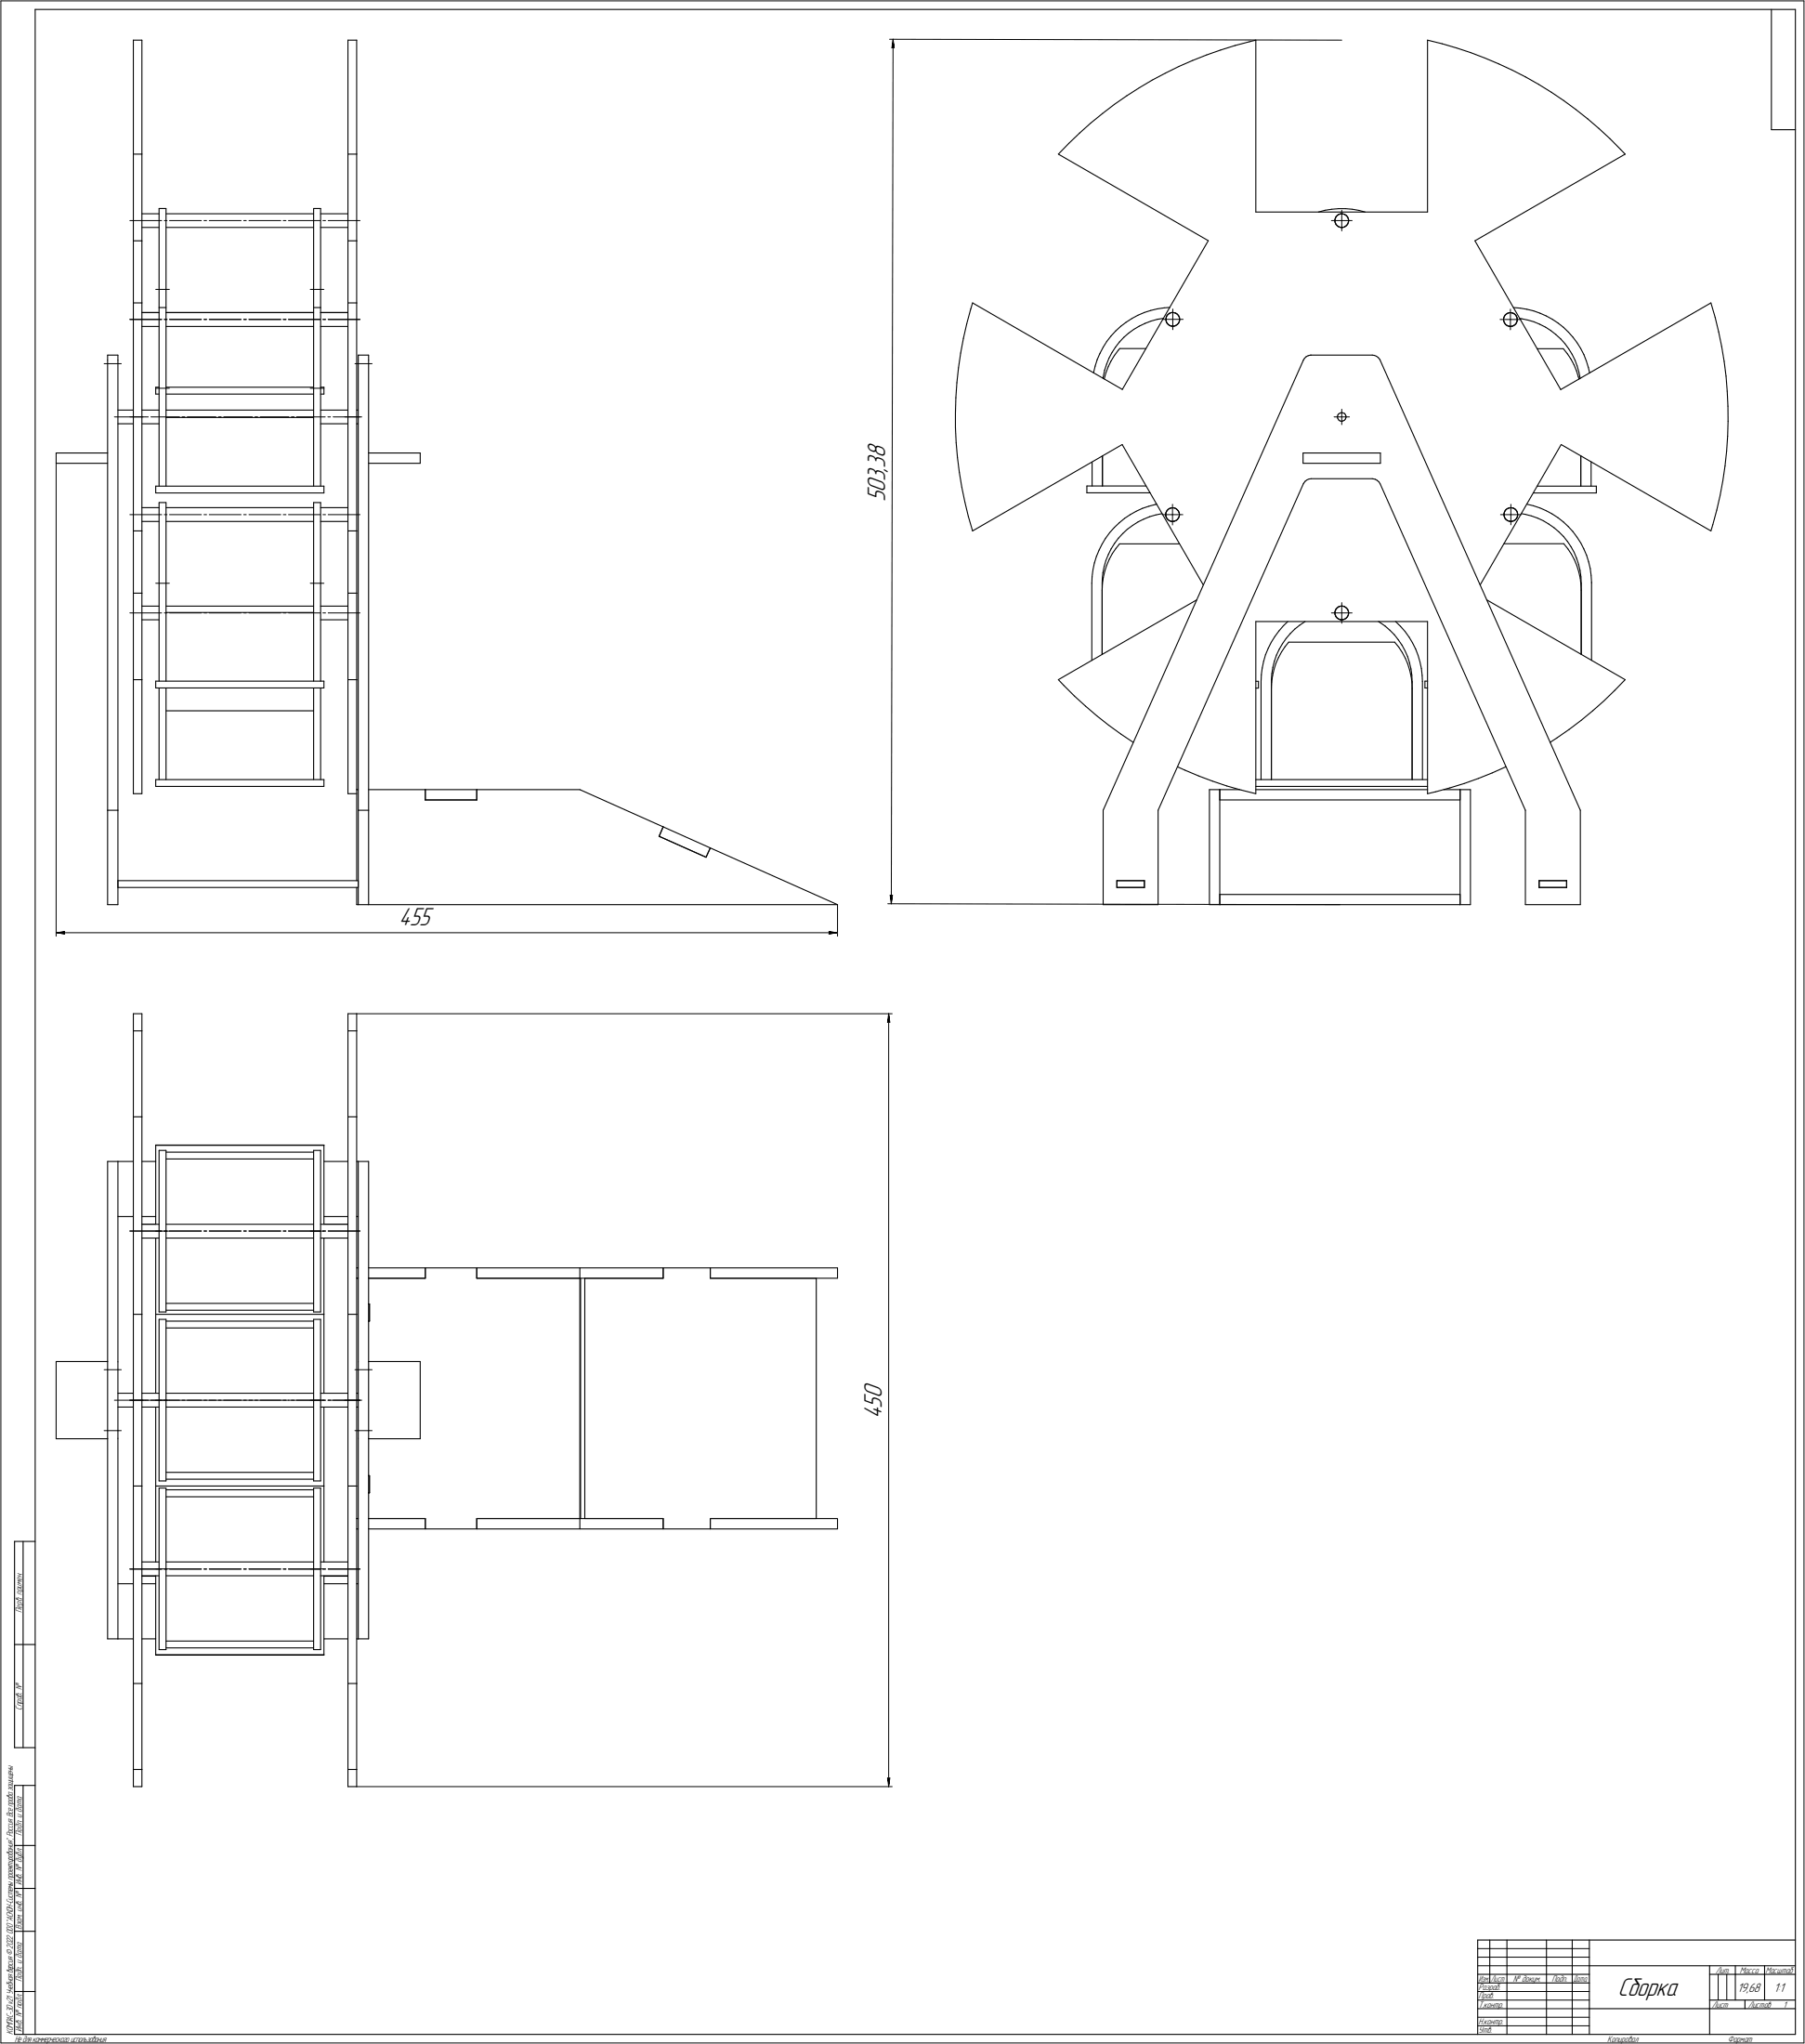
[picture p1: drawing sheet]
<svg xmlns="http://www.w3.org/2000/svg" width="1051mm" height="1190mm" viewBox="0 0 1051 1190" stroke-linecap="round" stroke-linejoin="round" font-family="sans-serif">
<g fill="none" stroke="#000" stroke-width=".59">
<path d="M20 6v1178zM20 6h1025zM1031 6v70zM1045 6v1178zM78 23v67zM78 23h5zM83 23v67zM203 23v67zM203 23h5zM208 23v67zM686 39l8-4zM694 35l9-3z"/>
<path d="M703 32l8-3zM711 29l8-2zM719 27l9-3zM728 24l3-1zM731 23v100zM831 23l9 2zM831 23v100zM840 25l8 3zM848 28l8 3zM856 31l9 3zM865 34l8 3zM873 37l8 4z"/>
<path d="M656 56l7-5zM663 51l8-4zM671 47l8-4zM679 43l7-4zM881 41l7 4zM888 45l8 4zM896 49l7 5zM903 54l8 5zM911 59l7 5zM629 77l6-5zM635 72l7-6zM642 66l7-5z"/>
<path d="M649 61l7-5zM918 64l6 5zM924 69l7 6zM931 75l7 6zM1031 76h14zM78 90v50zM78 90h5zM83 90v50zM203 90v50zM203 90h5zM208 90v50zM616 90l88 50z"/>
<path d="M622 83l-6 7zM622 83l7-6zM938 81l6 6zM944 87l2 3zM83 132h10zM83 124h10zM93 121h4zM93 121v47zM97 132h86zM97 124h86zM97 121v47zM183 121h4z"/>
<path d="M183 121v47zM187 132h16zM187 124h16zM187 121v47zM731 123h100zM768 123l4-1zM772 122h4zM776 122l4-1zM777 128v2zM777 128h.1M777 129l1 1zM777 128v1z"/>
<path d="M777 130l1 1zM777 127v1zM778 127l-1 1zM778 130v1zM778 131h1zM778 126l-1 1zM778 126l1-1zM778 126v1zM778 131l1 1zM779 131l1 1zM779 125l-1 1zM779 125h1z"/>
<path d="M779 132h1zM780 121h4zM780 132h1zM780 125l1-1zM781 132h1zM781 124l1 1zM781 124l2 1zM781 132h2zM782 132h1zM782 125h1zM783 125h1zM783 132h1z"/>
<path d="M783 132l1-1zM783 125l1 1zM784 121l3 1zM784 125l1 1zM784 126h1zM785 126v1zM785 131l-1 1zM785 130l-1 1zM785 126v2zM785 127v1zM785 130v1zM785 129v1z"/>
<path d="M785 128v1zM787 122l4 1zM791 123h4zM78 140v36zM78 140h5zM83 140v36zM203 140v36zM203 140h5zM208 140v36zM704 140l-50 87zM859 140l50 87zM859 140l87-50z"/>
<path d="M78 176v133zM78 176h5zM83 176v133zM93 168v11zM93 179h4zM93 179v47zM97 168v11zM97 179v47zM183 179h4zM183 179v47zM183 168v11zM187 179v47z"/>
<path d="M187 168v11zM203 176v133zM203 176h5zM208 176v133zM566 176l-1 4zM566 176l88 51zM674 180l4-1zM678 179h3zM881 179h4zM885 179l4 1zM996 176l3 9zM83 190h10z"/>
<path d="M83 182h10zM97 190h86zM97 182h86zM187 190h16zM187 182h16zM561 197l-2 9zM563 188l-2 9zM565 180l-2 8zM644 199l-2 3zM647 196l-3 3zM650 193l-3 3zM650 193l3-3z"/>
<path d="M652 199l-2 3zM653 190l3-2zM654 196l3-2zM654 196l-2 3zM656 188l3-3zM657 194l3-2zM659 185l4-1zM660 192l3-2zM663 184l3-2zM663 190l4-2zM666 182l4-1zM667 188l3-1z"/>
<path d="M670 181l4-1zM670 187l4-1zM674 186l4-1zM679 187v1zM679 186v1zM679 185v1zM679 187l1 1zM679 188l1 1zM679 184v1zM680 184l-1 1zM680 184v-1zM680 188v1z"/>
<path d="M680 189h1zM680 183l1-1zM680 183l-1 1zM680 189l1 1zM681 189l1 1zM681 182h1zM681 190h1zM682 190h1zM682 182h1zM682 182h2zM682 190h2zM683 190h1z"/>
<path d="M683 182h1zM684 182h1zM684 190l1-1zM684 182l1 1zM685 182l1 1zM685 189h1zM685 189l1-1zM685 183l1 1zM686 183v1zM686 184l1 1zM686 188v1zM687 187l-1 1z"/>
<path d="M687 185v1zM687 186v1zM876 187v1zM876 186v1zM876 185v1zM876 188l1 1zM876 184v1zM877 189h.1M877 183h.1M877 183l-1 1zM877 183l1-1zM877 189l1 1z"/>
<path d="M877 189l2 1zM877 183l2-1zM878 182h1zM878 190h1zM879 190h1zM879 182h1zM880 190h1zM880 182h1zM881 190l1-1zM881 182l1 1zM882 189l1-1zM882 183l1 1z"/>
<path d="M883 184v1zM883 188l-1 1zM883 187v1zM883 185v1zM883 186v1zM885 185l1 1zM886 186h4zM889 180l4 1zM890 186l3 1zM893 181l4 1zM893 187l4 2zM897 189l3 1z"/>
<path d="M897 182l3 2zM900 190l3 3zM900 184l4 2zM903 193l3 2zM904 186l3 2zM906 195l3 2zM907 188l3 3zM909 197l2 3zM910 191l3 2zM913 193l3 3zM916 196l2 3zM918 199l2 4z"/>
<path d="M999 185l2 8zM1001 193l2 9zM63 207h6zM63 210v262zM63 207v3zM69 207v3zM69 210v262zM209 207h6zM209 210v262zM209 207v3zM215 207v3zM215 210v262z"/>
<path d="M558 214l-1 9zM559 206l-1 8zM638 213l-1 4zM639 209l-1 4zM641 206l-2 3zM642 202l-1 4zM642 219v1zM643 216l-1 3zM644 217l-1 4zM644 212l-1 4zM645 214l-1 3zM646 209l-2 3z"/>
<path d="M647 210l-2 4zM648 205l-2 4zM649 207l-2 3zM650 202l-2 3zM651 204l-2 3zM652 203h15zM652 203l-1 1zM759 210l-117 262zM760 209l-1 1zM760 209l1-1zM761 208l1-1zM762 207h1z"/>
<path d="M763 207h1zM764 207h35zM799 207h1zM800 207h2zM802 207l1 1zM803 208v1zM803 209l1 1zM804 210l116 262zM895 203h15zM910 203l3 3zM911 200l2 3zM913 206l2 3z"/>
<path d="M913 203l2 3zM915 209l2 3zM915 206l2 4zM917 212l1 4zM917 210l1 3zM918 216l1 3zM918 213l1 4zM919 219v2zM919 217l1 3zM920 203l2 3zM922 206l2 4zM924 210l1 4z"/>
<path d="M925 214l1 3zM1003 202l1 8zM1004 210l1 9zM1005 219l1 9zM69 239h9zM83 239h10zM91 225h2zM91 229h2zM91 225v4zM93 226v57zM97 225h86zM97 229h86z"/>
<path d="M97 226v57zM97 239h86zM183 226v57zM187 226v57zM187 225h2zM187 229h2zM187 239h16zM189 225v4zM208 239h1zM557 232l-1 8zM557 223v9zM909 227l87-51z"/>
<path d="M1006 228v8zM1006 236v9zM69 247h9zM83 247h10zM97 243h86zM187 247h16zM208 247h1zM556 249l1 9zM556 240v9zM557 258l1 8zM653 259l48 82zM779 243v1z"/>
<path d="M779 243h.1M779 242v1zM779 244h.1M779 241v1zM779 241h1zM779 244l1 1zM780 241l1-1zM780 245h1zM781 240h1zM781 245h1zM782 240l1 1zM782 245h1z"/>
<path d="M783 241h.1M783 241l1 1zM783 244v1zM784 242v1zM784 243l-1 1zM909 259l-47 82zM909 259l87 50zM1006 254l-1 9zM1006 245v9zM33 264v6zM33 270h30zM33 264h30z"/>
<path d="M215 264h30zM215 270h30zM245 264v6zM558 266l1 9zM559 275l1 9zM636 269v14zM642 266v17zM759 264v6zM759 264h45zM759 270h45zM761 279h1zM762 279h2z"/>
<path d="M764 279h35zM799 279h1zM800 279h1zM801 279l1 1zM802 280l1 1zM804 264v6zM920 265v18zM927 269v14zM1003 280l-1 9zM1004 271l-1 9zM1005 263l-1 8zM83 296h10z"/>
<path d="M91 283h98zM91 287h98zM91 283v4zM93 293h4zM93 293v47zM97 296h86zM97 293v47zM183 293h4zM183 293v47zM187 296h16zM187 293v47zM189 283v4z"/>
<path d="M560 284l2 8zM562 292l2 9zM633 283h34zM633 283v4zM633 287h37zM658 300l4-2zM662 298l3-2zM665 296l4-1zM669 295l4-1zM673 294h1zM673 300l4-1zM679 300v1z"/>
<path d="M679 300h.1M679 299v1zM679 298v2zM679 298v1zM679 297v1zM680 297l1-1zM680 297l-1 1zM680 297h-1zM681 296h1zM682 296h1zM682 296h2zM683 296h1z"/>
<path d="M684 296h1zM685 296l1 1zM686 297v1zM686 297l1 1zM686 298l1 1zM687 298v1zM687 299v1zM687 299v2zM687 300v1zM759 282l-85 190zM759 281v1zM760 280l1-1z"/>
<path d="M760 280l-1 1zM803 281l1 1zM804 282l84 190zM876 300v1zM876 299v1zM876 300h.1M876 298v2zM876 298v1zM876 297v1zM877 297l1-1zM877 297l-1 1zM877 297h-1z"/>
<path d="M878 296h1zM879 296h1zM880 296h1zM880 296h2zM881 296h1zM882 296v1zM882 296l1 1zM882 297l1 1zM883 297v1zM883 298l1 1zM884 299v1zM884 300l-1 1z"/>
<path d="M886 299h2zM888 299l4 1zM889 294h4zM893 287h37zM893 294l4 2zM895 283h35zM897 296l3 1zM900 297l4 2zM904 299l3 2zM930 283v4zM1000 297l-3 8zM1002 289l-2 8z"/>
<path d="M78 309v36zM78 309h5zM83 304h10zM83 309v36zM97 304h86zM187 304h16zM203 309v36zM203 309h5zM208 309v36zM564 301l2 8zM566 309l87-50zM642 317l-2 3z"/>
<path d="M644 313l-2 4zM646 310l-2 3zM647 320l-2 3zM649 307l-3 3zM649 307l3-3zM649 316l-2 4zM650 319l-2 3zM651 313l-2 3zM652 304l3-2zM652 317h35zM652 317l-2 2zM654 311l3-3z"/>
<path d="M654 311l-3 2zM655 302l3-2zM657 308l3-2zM660 306l3-2zM663 304l3-2zM666 302l3-1zM669 301l4-1zM679 301v1zM679 301l1 1zM679 302l1 1zM680 302l1 1zM680 303h1z"/>
<path d="M681 303l1 1zM682 304h1zM682 304h2zM683 304l1-1zM684 304l1-1zM684 303h1zM685 303h1zM686 302l-1 1zM686 302v1zM687 301l-1 1zM876 317h35zM876 301v1z"/>
<path d="M876 301l1 1zM876 302l1 1zM877 302l1 1zM877 303h1zM878 303h1zM878 303l1 1zM879 303l1 1zM879 304h1zM880 304l1-1zM880 304l2-1zM881 303h1zM882 303h.1"/>
<path d="M883 302l-1 1zM883 301v1zM884 300l-1 2zM892 300l3 2zM895 302l4 1zM899 303l3 2zM902 305l3 2zM905 307l3 3zM907 301l3 3zM908 310l2 2zM910 304l3 3zM910 312l3 3z"/>
<path d="M911 317l2 3zM913 315l2 3zM913 320l2 3zM913 307l3 3zM915 318l2 4zM916 310l2 3zM918 313l2 3zM920 316l2 4zM922 320l2 3zM997 305l-1 4zM93 340v57zM97 340v57z"/>
<path d="M183 340v57zM187 340v57zM636 340v44zM636 336v4zM636 332v4zM637 328l-1 4zM638 324l-1 4zM640 320l-2 4zM642 340v41zM642 337v3zM642 340v4zM642 334v3z"/>
<path d="M642 336v4zM643 330l-1 4zM643 333l-1 3zM644 326l-1 4zM644 329l-1 4zM645 323l-1 3zM646 326l-2 3zM648 322l-2 4zM915 323l2 3zM917 322l1 3zM917 326l1 3zM918 325l1 4z"/>
<path d="M918 329l1 4zM919 329l1 3zM919 333l1 4zM920 332l1 4zM920 337l1 3zM921 336v4zM921 340v41zM924 323l1 4zM925 327l1 4zM926 331l1 4zM927 335v4zM927 340v44z"/>
<path d="M927 339v1zM78 345v51zM78 345h5zM83 353h10zM83 345v51zM97 353h86zM97 357h86zM187 353h16zM203 345v51zM203 345h5zM208 345v51zM642 344v37z"/>
<path d="M777 357v1zM777 356v1zM777 358l1 1zM778 355l-1 1zM778 359v1zM778 359l1 1zM778 354l1-1zM778 354v1zM778 360h1zM779 360l1 1zM779 354l-1 1zM779 354l1-1z"/>
<path d="M779 353h1zM780 353h1zM781 353h1zM781 353h2zM782 353h1zM783 353l1 1zM784 354h1zM784 354l1 1zM785 354v2zM785 359l-1 1zM785 355v1zM785 356v1z"/>
<path d="M785 358v1zM785 357v1zM866 349l80 47zM921 340v4zM921 344v37zM83 361h10zM187 361h16zM731 362v100zM731 362h100zM738 378l-1 3zM740 374l-2 4zM742 371l-2 3z"/>
<path d="M745 367l-3 4zM745 378l-2 3zM746 380l-2 3zM747 375l-2 3zM747 364l-2 3zM747 364l3-2zM748 377l-2 3zM749 372l-2 3zM750 374h62zM750 374l-2 3zM751 369l-2 3zM754 366l3-2z"/>
<path d="M754 366l-3 3zM757 364l3-2zM780 361h1zM781 361h1zM781 361h2zM782 361l1-1zM783 361l1-1zM783 360h1zM803 362h.1M803 362l4 2zM807 364l2 3zM809 367l3 3z"/>
<path d="M812 370l2 3zM812 374l2 3zM813 362l3 3zM814 373l2 3zM814 377l3 3zM816 365l2 3zM816 376l2 3zM817 380l1 3zM818 379l2 3zM818 368l3 3zM821 371l2 3zM823 374l1 4z"/>
<path d="M824 378l2 4zM831 362v100zM78 396v66zM78 396h5zM83 396v66zM91 397h98zM91 397v4zM189 397v4zM203 396v66zM203 396h5zM208 396v64zM616 396l4 3z"/>
<path d="M616 396l81-47zM620 399l6 6zM731 397h2zM733 397v4zM734 397v57zM734 393v4zM735 389l-1 4zM736 385l-1 4zM737 381l-1 4zM740 396v1zM740 397v57zM740 397v4z"/>
<path d="M741 392l-1 4zM741 393l-1 4zM741 389v3zM742 390l-1 3zM742 385l-1 4zM743 386l-1 4zM743 381l-1 4zM744 383l-1 3zM818 383l2 4zM820 382l1 4zM820 387l1 3zM821 386l1 3z"/>
<path d="M821 390l1 4zM822 389v4zM822 394v4zM822 393v4zM822 398v3zM822 397v57zM826 382l1 3zM827 385l1 4zM828 389v4zM828 393v4zM828 397v57zM830 397h1z"/>
<path d="M830 397v4zM946 396l-6 6zM91 401h98zM93 401v53zM97 401v53zM97 414h86zM183 401v53zM187 401v53zM626 405l6 6zM632 411l7 6zM639 417l7 5zM731 401h2z"/>
<path d="M740 401v53zM822 401v53zM830 401h1zM921 419l6-5zM927 414l7-6zM934 408l6-6zM646 422l7 5zM653 427l7 5zM903 432l4-2zM907 430l7-5zM914 425l7-6zM91 454h98z"/>
<path d="M91 458h98zM91 454v4zM189 454v4zM208 460v53zM208 460h1zM215 460h33zM248 460v6zM248 460h30zM278 460h60zM278 460v6zM338 460l48 21zM686 446l4 2z"/>
<path d="M690 448l8 4zM698 452l8 3zM704 460h6zM704 460v67zM706 455l8 3zM710 460h12zM710 460v6zM710 460v67zM714 458l9 2zM723 460l8 2zM731 460h100zM731 454h100z"/>
<path d="M731 458h100zM841 460h9zM844 459l9-3zM850 460h6zM850 460v67zM850 460v6zM853 456l8-3zM856 460v67zM861 453l8-3zM869 450l8-4zM63 472v55zM63 472h6z"/>
<path d="M69 472v55zM78 462h5zM203 462h5zM209 472v55zM209 472h6zM215 472v55zM248 466h30zM642 472v55zM674 472v55zM710 466h140zM831 462l5-1zM836 461l8-2z"/>
<path d="M888 472v55zM920 472v55zM384 487l27 12zM386 481l-2 6zM386 481l28 13zM414 494l74 33zM414 494l-3 5zM69 513h140zM69 517h140zM69 513v4zM208 517v10zM209 513v4z"/>
<path d="M650 513h16zM650 513v4zM650 517h16zM666 513v4zM896 513h16zM896 513v4zM896 517h16zM912 513v4zM63 527h6zM208 527h1zM209 527h6zM215 527h273z"/>
<path d="M642 527h32zM704 527h6zM710 521v6zM710 521h140zM710 527h140zM850 527h6zM850 521v6zM888 527h32zM78 590h5zM78 590v10zM83 590v10zM203 590h5z"/>
<path d="M203 590v10zM208 590v10zM78 600h5zM78 600v50zM83 600v50zM203 600h5zM203 600v50zM208 600v50zM78 650v115zM78 650h5zM83 650v115zM203 650v115z"/>
<path d="M203 650h5zM208 650v115zM63 676v117zM63 676h6zM69 676h9zM69 676v117zM83 676h8zM91 667h.1M91 667h98zM91 667v46zM93 670h4zM93 670v94z"/>
<path d="M97 671h86zM97 675h86zM97 670v94zM183 670h4zM183 670v94zM187 670v94zM189 667h.1M189 667v46zM189 676h14zM208 676h1zM209 676v117zM209 676h6z"/>
<path d="M215 676v117zM69 708h9zM83 713h8zM83 708h8zM83 713h10zM97 713h86zM187 713h16zM189 713h14zM189 708h14zM208 708h1zM83 721h10zM91 721v44z"/>
<path d="M97 721h86zM187 721h16zM189 721v44zM208 738h1zM215 738h33zM248 738v6zM248 738h30zM278 738v6zM278 738h60zM338 738h48zM338 738v6zM386 738v6z"/>
<path d="M386 738h28zM414 738h74zM414 738v6zM488 738v6zM97 759h86zM208 744h1zM215 744h33zM215 759h.1M215 759v10zM278 744h60zM338 744v140zM338 744h48z"/>
<path d="M341 744v140zM341 744h45zM414 744h74zM414 744h61zM475 744v140zM78 765v100zM78 765h5zM83 765v100zM91 765v46zM91 765h98zM93 764h4zM93 768h4z"/>
<path d="M93 768v94zM97 763h86zM97 768v94zM97 769h86zM97 773h86zM183 768h4zM183 768v94zM183 764h4zM187 768v94zM189 765v46zM203 765v100zM203 765h5z"/>
<path d="M208 765v100zM215 769h.1M33 793v45zM33 793h30zM63 793v4zM63 797v36zM69 793v4zM69 797v36zM209 793v4zM209 797v36zM215 793h30zM215 793v4z"/>
<path d="M215 797v36zM245 793v45zM69 811h9zM69 819h9zM83 819h10zM83 811h10zM91 819v46zM97 819h86zM97 811h86zM187 819h16zM187 811h16zM189 819v46z"/>
<path d="M208 811h1zM208 819h1zM33 838h30zM63 838v116zM63 833v5zM69 833v5zM69 838v116zM209 838v116zM209 833v5zM215 838h30zM215 833v5zM215 838v116z"/>
<path d="M97 857h86zM215 859h.1M215 859v10zM78 865v115zM78 865h5zM83 865v115zM91 865v44zM91 865h98zM93 862h4zM93 866h4zM93 866v94zM97 867h86z"/>
<path d="M97 871h86zM97 861h86zM97 866v94zM183 866h4zM183 866v94zM183 862h4zM187 866v94zM189 865v44zM203 865v115zM203 865h5zM208 865v115zM215 869h.1"/>
<path d="M8 897v121zM8 897h12zM13 897v121zM208 884h1zM208 890h1zM215 884h33zM215 890h33zM248 884v6zM248 890h30zM278 884h60zM278 890h60zM278 884v6z"/>
<path d="M338 884h48zM338 890h48zM338 884v6zM341 884h45zM386 884v6zM386 890h28zM414 884h74zM414 890h74zM414 884v6zM414 884h61zM488 884v6zM83 918h8z"/>
<path d="M83 917h10zM83 909h10zM91 917v46zM97 917h86zM97 909h86zM187 917h16zM187 909h16zM189 918h14zM189 917v46zM69 922h9zM83 922h8zM189 922h14z"/>
<path d="M208 922h1zM8 957h12zM63 954h6zM69 954h9zM83 954h8zM97 955h86zM97 959h86zM189 954h14zM208 954h1zM209 954h6zM91 963h.1M91 964h98z"/>
<path d="M91 963h98zM93 960h4zM183 960h4zM189 963h.1M78 980v50zM78 980h5zM83 980v50zM203 980v50zM203 980h5zM208 980v50zM8 1018h12zM8 1040v144z"/>
<path d="M8 1040h12zM13 1040v144zM78 1030v10zM78 1030h5zM83 1030v10zM203 1030v10zM203 1030h5zM208 1030v10zM78 1040h5zM203 1040h5zM8 1075h12zM8 1099h12z"/>
<path d="M8 1124h12zM860 1130h185zM860 1130v54zM867 1130v25zM877 1130v54zM901 1130v54zM916 1130v54zM925 1130v54zM8 1160h12zM860 1150h65zM860 1155h65zM925 1145h120z"/>
<path d="M996 1145v39zM996 1150h14zM1010 1145v20zM1010 1150h35zM1028 1145v20zM925 1170h71zM996 1170h49zM996 1165h49zM1016 1165v5zM8 1184h12zM20 1184h1025z"/>
</g>
<g fill="none" stroke="#000" stroke-width=".54">
<path d="M1 1v1188zM1 1h1049zM1050 1v1188zM518 23h263zM519 28l1-1zM520 23l1 5zM520 27l1 1zM520 23l-1 5zM520 23l-1 503zM76 128h18zM96 128h1zM99 128h18z"/>
<path d="M119 128h1zM122 128h18zM142 128h1zM145 128h18zM165 128h2zM168 128h19zM188 128h2zM191 128h19zM775 128h6zM781 128h6zM781 128v6zM781 122v6z"/>
<path d="M91 168h8zM181 168h8zM683 180v6zM76 186h18zM96 186h1zM99 186h18zM119 186h1zM122 186h18zM142 186h1zM145 186h18zM165 186h2zM168 186h19z"/>
<path d="M188 186h2zM191 186h19zM677 186h6zM683 186h6zM683 186v6zM874 186h6zM880 186h6zM880 186v6zM880 180v6zM61 212h10zM207 212h10zM91 226h8z"/>
<path d="M181 226h8zM781 238v5zM67 243h16zM76 243h9zM85 243h1zM88 243h17zM106 243h2zM109 243h17zM127 243h2zM130 243h17zM149 243h1zM152 243h16z"/>
<path d="M170 243h1zM173 243h16zM191 243h1zM194 243h17zM201 243h9zM777 243h4zM781 243h5zM781 243v4zM33 270v275zM76 300h18zM96 300h1zM99 300h18z"/>
<path d="M119 300h1zM122 300h18zM142 300h1zM145 300h18zM165 300h2zM168 300h19zM188 300h2zM191 300h19zM677 300h6zM683 300h6zM683 300v6zM683 294v6z"/>
<path d="M874 300h6zM880 300h6zM880 300v6zM880 294v6zM91 340h8zM181 340h8zM76 357h18zM96 357h1zM99 357h18zM119 357h1zM122 357h18zM142 357h1z"/>
<path d="M145 357h18zM165 357h2zM168 357h19zM188 357h2zM191 357h19zM775 357h6zM781 357h6zM781 357v6zM781 351v6zM488 527v18zM517 526l263 1zM518 521l1 5z"/>
<path d="M518 521l1 1zM519 522l1-1zM520 521l-1 5zM33 543l5-1zM33 543l5 1zM33 543h455zM37 543l1 1zM38 542l-1 1zM483 544l5-1zM483 542v1zM483 542l5 1zM483 543v1z"/>
<path d="M208 590h312zM517 595h.1M517 590l1 5zM517 595h1zM517 590v5zM517 590v450zM76 717h18zM91 717h8zM96 717h1zM99 717h18zM119 717h1zM122 717h18z"/>
<path d="M142 717h1zM145 717h18zM165 717h2zM168 717h19zM181 717h8zM188 717h2zM191 717h19zM61 797h10zM207 797h10zM67 815h16zM76 815h18zM76 815h9z"/>
<path d="M85 815h1zM88 815h17zM91 815h8zM96 815h1zM99 815h18zM106 815h2zM109 815h17zM119 815h1zM122 815h18zM127 815h2zM130 815h17zM142 815h1z"/>
<path d="M145 815h18zM149 815h1zM152 815h16zM165 815h2zM168 815h19zM170 815h1zM173 815h16zM181 815h8zM188 815h2zM191 815h1zM191 815h19zM194 815h17z"/>
<path d="M201 815h9zM61 833h10zM207 833h10zM76 914h18zM76 913h18zM91 913h8zM96 914h1zM96 913h1zM99 914h18zM99 913h18zM119 914h1zM119 913h1z"/>
<path d="M122 914h18zM122 913h18zM142 914h1zM142 913h1zM145 914h18zM145 913h18zM165 914h2zM165 913h2zM168 914h19zM168 913h19zM181 913h8zM188 914h2z"/>
<path d="M188 913h2zM191 914h19zM191 913h19zM517 1035v5zM517 1035v1zM517 1036l1-1zM518 1035l-1 5zM208 1040h312zM860 1140h65zM860 1135h65zM860 1145h65zM860 1160h65z"/>
<path d="M1001 1150v15zM1006 1150v15zM860 1165h65zM860 1170h65zM860 1174h65zM860 1179h65zM1 1189h1049z"/>
</g>
<g fill="#fff" stroke="#fff" stroke-width=".54">
<path d="M232 528h21zM232 528h21zM232 528h21zM232 528h21zM232 528h21zM232 528h21zM232 528h21zM232 528h21zM232 528h21zM232 529h21zM232 529h21zM232 529h21zM232 529h21zM232 529h21zM232 529h21zM232 529h21zM232 529h21zM232 529h21zM232 529h21zM232 529h21zM232 530h21zM232 530h21zM232 530h21zM232 530h21zM232 530h21zM232 530h21zM232 530h21zM232 530h21zM232 530h21zM232 530h21zM232 530h21zM232 530h21zM232 531h21zM232 531h21zM232 531h21zM232 531h21zM232 531h21zM232 531h21zM232 531h21zM232 531h21zM232 531h21zM232 531h21zM232 531h21zM232 531h21zM232 532h21zM232 532h21zM232 532h21zM232 532h21zM232 532h21zM232 532h21zM232 532h21zM232 532h21zM232 532h21zM232 532h21zM232 532h21zM232 532h21zM232 533h21zM232 533h21zM232 533h21zM232 533h21zM232 533h21zM232 533h21zM232 533h21zM232 533h21zM232 533h21zM232 533h21zM232 533h21zM232 533h21zM232 534h21zM232 534h21zM232 534h21zM232 534h21zM232 534h21zM232 534h21zM232 534h21zM232 534h21zM232 534h21zM232 534h21zM232 534h21zM232 535h21zM232 535h21zM232 535h21zM232 535h21zM232 535h21zM232 535h21zM232 535h21zM232 535h21zM232 535h21zM232 535h21zM232 535h21zM232 535h21zM232 536h21zM232 536h21zM232 536h21zM232 536h21zM232 536h21zM232 536h21zM232 536h21zM232 536h21zM232 536h21zM232 536h21zM232 536h21zM232 536h21zM232 537h21zM232 537h21zM232 537h21zM232 537h21zM232 537h21zM232 537h21zM232 537h21zM232 537h21zM232 537h21zM232 537h21zM232 537h21zM232 537h21zM232 538h21zM232 538h21zM232 538h21zM232 538h21zM232 538h21zM232 538h21zM232 538h21zM232 538h21zM232 538h21zM232 538h21zM232 538h21zM232 538h21zM232 539h21zM232 539h21zM232 539h21zM232 539h21zM232 539h21zM232 539h21zM232 539h21zM232 539h21zM232 539h21zM232 539h21zM232 539h21zM232 539h21zM232 540h21zM232 540h21zM232 540h21zM232 540h21zM232 540h21zM232 540h21zM232 540h21zM232 540h21zM232 540h21zM232 540h21zM232 540h21zM232 541h21zM232 541h21zM232 541h21zM232 541h21zM232 541h21zM232 541h21zM232 541h21zM232 541h21zM232 541h21zM232 541h21zM232 541h21zM232 541h21zM232 542h21zM232 542h21zM232 542h21zM232 542h21zM232 542h21zM232 542h21zM232 542h21z"/>
<path d="M37 542h1zM36 542h2zM36 542h2zM35 542h3zM34 542h4zM34 542h4zM34 543h4zM34 543h4zM34 543h4zM33 543h5zM33 543h5zM33 543h5zM33 543h5zM33 543h5zM33 543h5zM33 543h5zM34 543h4zM34 543h4zM34 544h4zM34 544h4zM34 544h4zM34 544h4zM35 544h3zM36 544h2zM36 544h2zM37 544h1z"/>
<path d="M482 542h1zM482 542h1zM482 542h2zM482 542h3zM482 542h3zM482 542h4zM482 542h4zM482 543h4zM482 543h5zM482 543h5zM482 543h5zM482 543h5zM482 543h6zM482 543h6zM482 543h6zM482 543h5zM482 543h5zM482 543h5zM482 543h5zM482 544h4zM482 544h4zM482 544h4zM482 544h4zM482 544h3zM482 544h3zM482 544h2zM482 544h1zM482 544h1z"/>
<path d="M504 257h15zM504 257h15zM504 257h15zM504 257h15zM504 257h15zM504 257h15zM504 257h15zM504 258h15zM504 258h15zM504 258h15zM504 258h15zM504 258h15zM504 258h15zM504 258h15zM504 258h15zM504 258h15zM504 258h15zM504 258h15zM504 258h15zM504 259h15zM504 259h15zM504 259h15zM504 259h15zM504 259h15zM504 259h15zM504 259h15zM504 259h15zM504 259h15zM504 259h15zM504 259h15zM504 260h15zM504 260h15zM504 260h15zM504 260h15zM504 260h15zM504 260h15zM504 260h15zM504 260h15zM504 260h15zM504 260h15zM504 260h15zM504 260h15zM504 261h15zM504 261h15zM504 261h15zM504 261h15zM504 261h15zM504 261h15zM504 261h15zM504 261h15zM504 261h15zM504 261h15zM504 261h15zM504 261h15zM504 262h15zM504 262h15zM504 262h15zM504 262h15zM504 262h15zM504 262h15zM504 262h15zM504 262h15zM504 262h15zM504 262h15zM504 262h15zM504 262h15zM504 263h15zM504 263h15zM504 263h15zM504 263h15zM504 263h15zM504 263h15zM504 263h15zM504 263h15zM504 263h15zM504 263h15zM504 263h15zM504 263h15zM504 264h15zM504 264h15zM504 264h15zM504 264h15zM504 264h15zM504 264h15zM504 264h15zM504 264h15zM504 264h15zM504 264h15zM504 264h15zM504 264h15zM504 265h15zM504 265h15zM504 265h15zM504 265h15zM504 265h15zM504 265h15zM504 265h15zM504 265h15zM504 265h15zM504 265h15zM504 265h15zM504 266h15zM504 266h15zM504 266h15zM504 266h15zM504 266h15zM504 266h15zM504 266h15zM504 266h15zM504 266h15zM504 266h15zM504 266h15zM504 266h15zM504 267h15zM504 267h15zM504 267h15zM504 267h15zM504 267h15zM504 267h15zM504 267h15zM504 267h15zM504 267h15zM504 267h15zM504 267h15zM504 267h15zM504 268h15zM504 268h15zM504 268h15zM504 268h15zM504 268h15zM504 268h15zM504 268h15zM504 268h15zM504 268h15zM504 268h15zM504 268h15zM504 268h15zM504 269h15zM504 269h15zM504 269h15zM504 269h15zM504 269h15zM504 269h15zM504 269h15zM504 269h15zM504 269h15zM504 269h15zM504 269h15zM504 269h15zM504 270h15zM504 270h15zM504 270h15zM504 270h15zM504 270h15zM504 270h15zM504 270h15zM504 270h15zM504 270h15zM504 270h15zM504 270h15zM504 271h15zM504 271h15zM504 271h15zM504 271h15zM504 271h15zM504 271h15zM504 271h15zM504 271h15zM504 271h15zM504 271h15zM504 271h15zM504 271h15zM504 272h15zM504 272h15zM504 272h15zM504 272h15zM504 272h15zM504 272h15zM504 272h15zM504 272h15zM504 272h15zM504 272h15zM504 272h15zM504 272h15zM504 273h15zM504 273h15zM504 273h15zM504 273h15zM504 273h15zM504 273h15zM504 273h15zM504 273h15zM504 273h15zM504 273h15zM504 273h15zM504 273h15zM504 274h15zM504 274h15zM504 274h15zM504 274h15zM504 274h15zM504 274h15zM504 274h15zM504 274h15zM504 274h15zM504 274h15zM504 274h15zM504 274h15zM504 275h15zM504 275h15zM504 275h15zM504 275h15zM504 275h15zM504 275h15zM504 275h15zM504 275h15zM504 275h15zM504 275h15zM504 275h15zM504 276h15zM504 276h15zM504 276h15zM504 276h15zM504 276h15zM504 276h15zM504 276h15zM504 276h15zM504 276h15zM504 276h15zM504 276h15zM504 276h15zM504 277h15zM504 277h15zM504 277h15zM504 277h15zM504 277h15zM504 277h15zM504 277h15zM504 277h15zM504 277h15zM504 277h15zM504 277h15zM504 277h15zM504 278h15zM504 278h15zM504 278h15zM504 278h15zM504 278h15zM504 278h15zM504 278h15zM504 278h15zM504 278h15zM504 278h15zM504 278h15zM504 278h15zM504 279h15zM504 279h15zM504 279h15zM504 279h15zM504 279h15zM504 279h15zM504 279h15zM504 279h15zM504 279h15zM504 279h15zM504 279h15zM504 279h15zM504 280h15zM504 280h15zM504 280h15zM504 280h15zM504 280h15zM504 280h15zM504 280h15zM504 280h15zM504 280h15zM504 280h15zM504 280h15zM504 281h15zM504 281h15zM504 281h15zM504 281h15zM504 281h15zM504 281h15zM504 281h15zM504 281h15zM504 281h15zM504 281h15zM504 281h15zM504 281h15zM504 282h15zM504 282h15zM504 282h15zM504 282h15zM504 282h15zM504 282h15zM504 282h15zM504 282h15zM504 282h15zM504 282h15zM504 282h15zM504 282h15zM504 283h15zM504 283h15zM504 283h15zM504 283h15zM504 283h15zM504 283h15zM504 283h15zM504 283h15zM504 283h15zM504 283h15zM504 283h15zM504 283h15zM504 284h15zM504 284h15zM504 284h15zM504 284h15zM504 284h15zM504 284h15zM504 284h15zM504 284h15zM504 284h15zM504 284h15zM504 284h15zM504 284h15zM504 285h15zM504 285h15zM504 285h15zM504 285h15zM504 285h15zM504 285h15zM504 285h15zM504 285h15zM504 285h15zM504 285h15zM504 285h15zM504 285h15zM504 286h15zM504 286h15zM504 286h15zM504 286h15zM504 286h15zM504 286h15zM504 286h15zM504 286h15zM504 286h15zM504 286h15zM504 286h15zM504 287h15zM504 287h15zM504 287h15zM504 287h15zM504 287h15zM504 287h15zM504 287h15zM504 287h15zM504 287h15zM504 287h15zM504 287h15zM504 287h15zM504 288h15zM504 288h15zM504 288h15zM504 288h15zM504 288h15zM504 288h15zM504 288h15zM504 288h15zM504 288h15zM504 288h15zM504 288h15zM504 288h15zM504 289h15zM504 289h15zM504 289h15zM504 289h15zM504 289h15zM504 289h15zM504 289h15zM504 289h15zM504 289h15zM504 289h15zM504 289h15zM504 289h15zM504 290h15zM504 290h15zM504 290h15zM504 290h15zM504 290h15zM504 290h15zM504 290h15zM504 290h15zM504 290h15zM504 290h15zM504 290h15zM504 290h15zM504 291h15zM504 291h15zM504 291h15zM504 291h15zM504 291h15zM504 291h15zM504 291h15zM504 291h15zM504 291h15zM504 291h15zM504 291h15zM504 292h15zM504 292h15zM504 292h15zM504 292h15zM504 292h15zM504 292h15zM504 292h15z"/>
<path d="M520 24h1zM520 24h1zM520 24h1zM520 24h1zM520 24h1zM519 24h2zM519 24h2zM519 24h2zM519 25h2zM519 25h2zM519 25h2zM519 25h2zM519 25h2zM519 25h2zM519 25h2zM519 25h2zM519 25h2zM519 25h2zM519 25h2zM519 25h2zM519 26h2zM519 26h2zM519 26h2zM519 26h2zM519 26h2zM519 26h2zM519 26h2zM519 26h2zM519 26h2zM519 26h2zM519 26h2zM519 27h2zM519 27h2zM519 27h2zM519 27h2zM519 27h2zM519 27h2zM519 27h2zM519 27h2zM519 27h2zM519 27h2zM519 27h2zM519 27h2zM519 28h2zM519 28h2zM519 28h2zM519 28h2zM519 28h2zM519 28h2zM519 28h2zM519 28h2zM519 28h2zM519 28h2z"/>
<path d="M518 521h2zM518 521h2zM518 521h2zM518 521h2zM518 521h2zM518 521h2zM518 521h2zM518 521h2zM518 521h2zM518 521h2zM518 522h2zM518 522h2zM518 522h2zM518 522h2zM518 522h2zM518 522h2zM518 522h2zM518 522h2zM518 522h2zM518 522h2zM518 522h2zM518 522h2zM518 523h2zM518 523h2zM518 523h2zM518 523h2zM518 523h2zM518 523h2zM518 523h2zM518 523h2zM518 523h2zM518 523h2zM518 523h2zM518 523h2zM518 524h2zM518 524h2zM518 524h2zM518 524h2zM518 524h2zM518 524h2zM518 524h2zM518 524h2zM518 524h2zM518 524h2zM518 524h2zM518 525h2zM518 525h2zM518 525h2zM518 525h2zM518 525h2zM518 525h2zM518 525h2zM519 525h1zM519 525h1z"/>
<path d="M502 804h14zM502 804h14zM502 804h14zM502 805h14zM502 805h14zM502 805h14zM502 805h14zM502 805h14zM502 805h14zM502 805h14zM502 805h14zM502 805h14zM502 805h14zM502 805h14zM502 805h14zM502 806h14zM502 806h14zM502 806h14zM502 806h14zM502 806h14zM502 806h14zM502 806h14zM502 806h14zM502 806h14zM502 806h14zM502 806h14zM502 806h14zM502 807h14zM502 807h14zM502 807h14zM502 807h14zM502 807h14zM502 807h14zM502 807h14zM502 807h14zM502 807h14zM502 807h14zM502 807h14zM502 807h14zM502 808h14zM502 808h14zM502 808h14zM502 808h14zM502 808h14zM502 808h14zM502 808h14zM502 808h14zM502 808h14zM502 808h14zM502 808h14zM502 808h14zM502 809h14zM502 809h14zM502 809h14zM502 809h14zM502 809h14zM502 809h14zM502 809h14zM502 809h14zM502 809h14zM502 809h14zM502 809h14zM502 809h14zM502 810h14zM502 810h14zM502 810h14zM502 810h14zM502 810h14zM502 810h14zM502 810h14zM502 810h14zM502 810h14zM502 810h14zM502 810h14zM502 811h14zM502 811h14zM502 811h14zM502 811h14zM502 811h14zM502 811h14zM502 811h14zM502 811h14zM502 811h14zM502 811h14zM502 811h14zM502 811h14zM502 812h14zM502 812h14zM502 812h14zM502 812h14zM502 812h14zM502 812h14zM502 812h14zM502 812h14zM502 812h14zM502 812h14zM502 812h14zM502 812h14zM502 813h14zM502 813h14zM502 813h14zM502 813h14zM502 813h14zM502 813h14zM502 813h14zM502 813h14zM502 813h14zM502 813h14zM502 813h14zM502 813h14zM502 814h14zM502 814h14zM502 814h14zM502 814h14zM502 814h14zM502 814h14zM502 814h14zM502 814h14zM502 814h14zM502 814h14zM502 814h14zM502 814h14zM502 815h14zM502 815h14zM502 815h14zM502 815h14zM502 815h14zM502 815h14zM502 815h14zM502 815h14zM502 815h14zM502 815h14zM502 815h14zM502 816h14zM502 816h14zM502 816h14zM502 816h14zM502 816h14zM502 816h14zM502 816h14zM502 816h14zM502 816h14zM502 816h14zM502 816h14zM502 816h14zM502 817h14zM502 817h14zM502 817h14zM502 817h14zM502 817h14zM502 817h14zM502 817h14zM502 817h14zM502 817h14zM502 817h14zM502 817h14zM502 817h14zM502 818h14zM502 818h14zM502 818h14zM502 818h14zM502 818h14zM502 818h14zM502 818h14zM502 818h14zM502 818h14zM502 818h14zM502 818h14zM502 818h14zM502 819h14zM502 819h14zM502 819h14zM502 819h14zM502 819h14zM502 819h14zM502 819h14zM502 819h14zM502 819h14zM502 819h14zM502 819h14zM502 819h14zM502 820h14zM502 820h14zM502 820h14zM502 820h14zM502 820h14zM502 820h14zM502 820h14zM502 820h14zM502 820h14zM502 820h14zM502 820h14zM502 821h14zM502 821h14zM502 821h14zM502 821h14zM502 821h14zM502 821h14zM502 821h14zM502 821h14zM502 821h14zM502 821h14zM502 821h14zM502 821h14zM502 822h14zM502 822h14zM502 822h14zM502 822h14zM502 822h14zM502 822h14zM502 822h14zM502 822h14zM502 822h14zM502 822h14zM502 822h14zM502 822h14zM502 823h14zM502 823h14zM502 823h14zM502 823h14zM502 823h14zM502 823h14zM502 823h14zM502 823h14zM502 823h14zM502 823h14zM502 823h14zM502 823h14zM502 824h14zM502 824h14zM502 824h14zM502 824h14zM502 824h14zM502 824h14zM502 824h14zM502 824h14zM502 824h14zM502 824h14zM502 824h14zM502 824h14zM502 825h14zM502 825h14zM502 825h14zM502 825h14zM502 825h14zM502 825h14zM502 825h14zM502 825h14zM502 825h14zM502 825h14zM502 825h14zM502 825h14zM502 826h14zM502 826h14zM502 826h14zM502 826h14zM502 826h14zM502 826h14zM502 826h14z"/>
<path d="M517 591h1zM517 591h1zM517 591h1zM517 591h1zM517 591h1zM517 591h1zM517 591h1zM517 591h1zM517 591h1zM517 591h1zM517 591h1zM517 592h1zM517 592h1zM517 592h1zM517 592h1zM517 592h1zM517 592h1zM517 592h1zM517 592h1zM517 592h1zM517 592h1zM517 592h1zM517 592h1zM517 593h1zM517 593h1zM517 593h1zM517 593h1zM517 593h1zM517 593h1zM517 593h1zM517 593h1zM517 593h1zM517 593h1zM517 593h1zM517 594h1zM517 594h1zM517 594h1zM517 594h1zM517 594h1zM517 594h2zM517 594h2zM517 594h2zM517 594h2zM516 594h3zM516 594h3zM516 594h3zM516 595h3zM516 595h3zM516 595h3zM516 595h3zM516 595h3zM516 595h3zM516 595h3zM516 595h3zM516 595h3zM516 595h3zM516 595h3zM516 595h3zM516 596h3zM516 596h3z"/>
<path d="M516 1035h3zM516 1035h3zM516 1035h3zM516 1035h3zM516 1035h3zM516 1035h3zM516 1035h3zM516 1035h3zM516 1035h3zM516 1035h3zM516 1036h3zM516 1036h3zM516 1036h3zM516 1036h3zM516 1036h3zM516 1036h3zM516 1036h3zM516 1036h3zM517 1036h2zM517 1036h2zM517 1036h2zM517 1036h2zM517 1037h1zM517 1037h1zM517 1037h1zM517 1037h1zM517 1037h1zM517 1037h1zM517 1037h1zM517 1037h1zM517 1037h1zM517 1037h1zM517 1037h1zM517 1038h1zM517 1038h1zM517 1038h1zM517 1038h1zM517 1038h1zM517 1038h1zM517 1038h1zM517 1038h1zM517 1038h1zM517 1038h1zM517 1038h1zM517 1038h1zM517 1039h1zM517 1039h1zM517 1039h1zM517 1039h1zM517 1039h1zM517 1039h1zM517 1039h1zM517 1039h1zM517 1039h1zM517 1039h1zM517 1039h1zM517 1039h1zM517 1040h1zM517 1040h1zM517 1040h1zM517 1040h1z"/>
</g>
<g fill="#000" stroke="#000" stroke-width=".54">
<path d="M519 27h1zM519 27h1zM519 27h1zM519 28h1z"/>
<path d="M520 26h1zM520 26h1zM520 26h1zM520 26h1zM520 26h1zM520 26h1zM520 27h1zM520 27h1zM520 27h1zM520 27h1zM520 27h1zM520 27h1zM520 27h1zM520 27h1zM520 27h1zM520 27h1zM520 27h1zM520 27h1zM520 28h1z"/>
<path d="M518 522h1zM518 522h1zM518 522h1zM518 522h1zM518 522h1zM518 522h1zM518 522h1zM518 522h1zM518 522h1zM518 522h1zM518 522h1z"/>
<path d="M519 522h1zM519 522h1zM519 522h1zM519 522h1zM519 522h1zM519 522h1zM519 522h1zM519 522h1zM519 522h1zM519 522h1zM519 522h1zM519 522h1zM519 523h1zM519 523h1zM519 523h1zM519 523h1zM519 523h1zM519 523h1zM519 523h1z"/>
<path d="M33 543h4zM33 543h4zM34 543h3zM35 543h2zM35 543h2zM36 543h2zM36 544h2zM37 544h1z"/>
<path d="M37 543h1zM36 543h2zM36 543h2zM35 543h2zM34 543h3zM33 543h4z"/>
<path d="M483 543h1zM483 543h2zM483 543h3zM483 543h3zM483 543h4z"/>
<path d="M483 543h5zM483 543h4zM483 543h3zM483 543h3zM483 543h2zM483 543h2zM483 544h1z"/>
<path d="M517 593h1zM517 593h1zM517 593h1zM517 593h1zM517 593h1zM517 593h1zM517 593h1zM517 593h1zM517 593h1zM517 594h1zM517 594h1zM517 594h1zM517 594h1zM517 594h1zM517 594h1zM517 594h1zM517 594h1zM517 594h1zM517 594h1zM517 594h1zM517 594h1zM517 595h1zM517 595h1zM517 595h1z"/>
<path d="M517 1036h1zM517 1036h1zM517 1036h1zM517 1036h1zM517 1036h1zM517 1036h1zM517 1036h1zM517 1036h1zM517 1036h1zM517 1036h1zM517 1037h1zM517 1037h1zM517 1037h1zM517 1037h1zM517 1037h1zM517 1037h1zM517 1037h1zM517 1037h1zM517 1037h1zM517 1037h1zM517 1037h1zM517 1038h1zM517 1038h1zM517 1038h1z"/>
</g>
<g font-size="15.6">
<text x="515" y="267" transform="rotate(-90 515 267)">8</text>
<text x="515" y="275" transform="rotate(-90 515 275)">,</text>
<text x="515" y="273" transform="rotate(-90 515 273)">3</text>
<text x="515" y="280" transform="rotate(-90 515 280)">3</text>
<text x="515" y="287" transform="rotate(-90 515 287)">0</text>
<text x="515" y="292" transform="rotate(-90 515 292)">5</text>
<text x="232" y="539">455</text>
<text x="513" y="814" transform="rotate(-90 513 814)">0</text>
<text x="513" y="820" transform="rotate(-90 513 820)">5</text>
<text x="513" y="826" transform="rotate(-90 513 826)">4</text>
<text x="942" y="1162">Сборка</text>
</g>
<g font-size="7.8">
<text x="1012" y="1160">19,68</text>
<text x="1033" y="1160">1:1</text>
</g>
<g font-size="5.4">
<text x="13" y="939" transform="rotate(-90 13 939)">Перв. примен.</text>
<text x="13" y="996" transform="rotate(-90 13 996)">Справ. №</text>
<text x="13" y="1069" transform="rotate(-90 13 1069)">Подп. и дата</text>
<text x="13" y="1098" transform="rotate(-90 13 1098)">Инв. № дубл.</text>
<text x="13" y="1124" transform="rotate(-90 13 1124)">Взам. инв. №</text>
<text x="999" y="1149">Лит.</text>
<text x="1013" y="1149">Масса</text>
<text x="1028" y="1149">Масштаб</text>
<text x="13" y="1154" transform="rotate(-90 13 1154)">Подп. и дата</text>
<text x="881" y="1154">№ докум.</text>
<text x="904" y="1154">Подп.</text>
<text x="861" y="1159">Разраб.</text>
<text x="861" y="1164">Пров.</text>
<text x="861" y="1169">Т.контр.</text>
<text x="997" y="1169">Лист</text>
<text x="1018" y="1169">Листов</text>
<text x="1038" y="1169">1</text>
<text x="861" y="1179">Н.контр.</text>
<text x="7" y="1184" transform="rotate(-90 7 1184)">КОМПАС-3Dv21 Учебнаяверсия©2022ООО&quot;АСКОН-Системыпроектирования&quot;, Россия. Всеправазащищены.</text>
<text x="13" y="1183" transform="rotate(-90 13 1183)">Инв. № подл.</text>
<text x="861" y="1184">Утв.</text>
<text x="8" y="1189">Недлякоммерческогоиспользования</text>
<text x="936" y="1189">Копировал</text>
<text x="1006" y="1189">Формат</text>
</g>
<g font-size="5.3">
<text x="861" y="1154">Изм.</text>
<text x="868" y="1154">Лист</text>
<text x="916" y="1154">Дата</text>
</g>
</svg>
